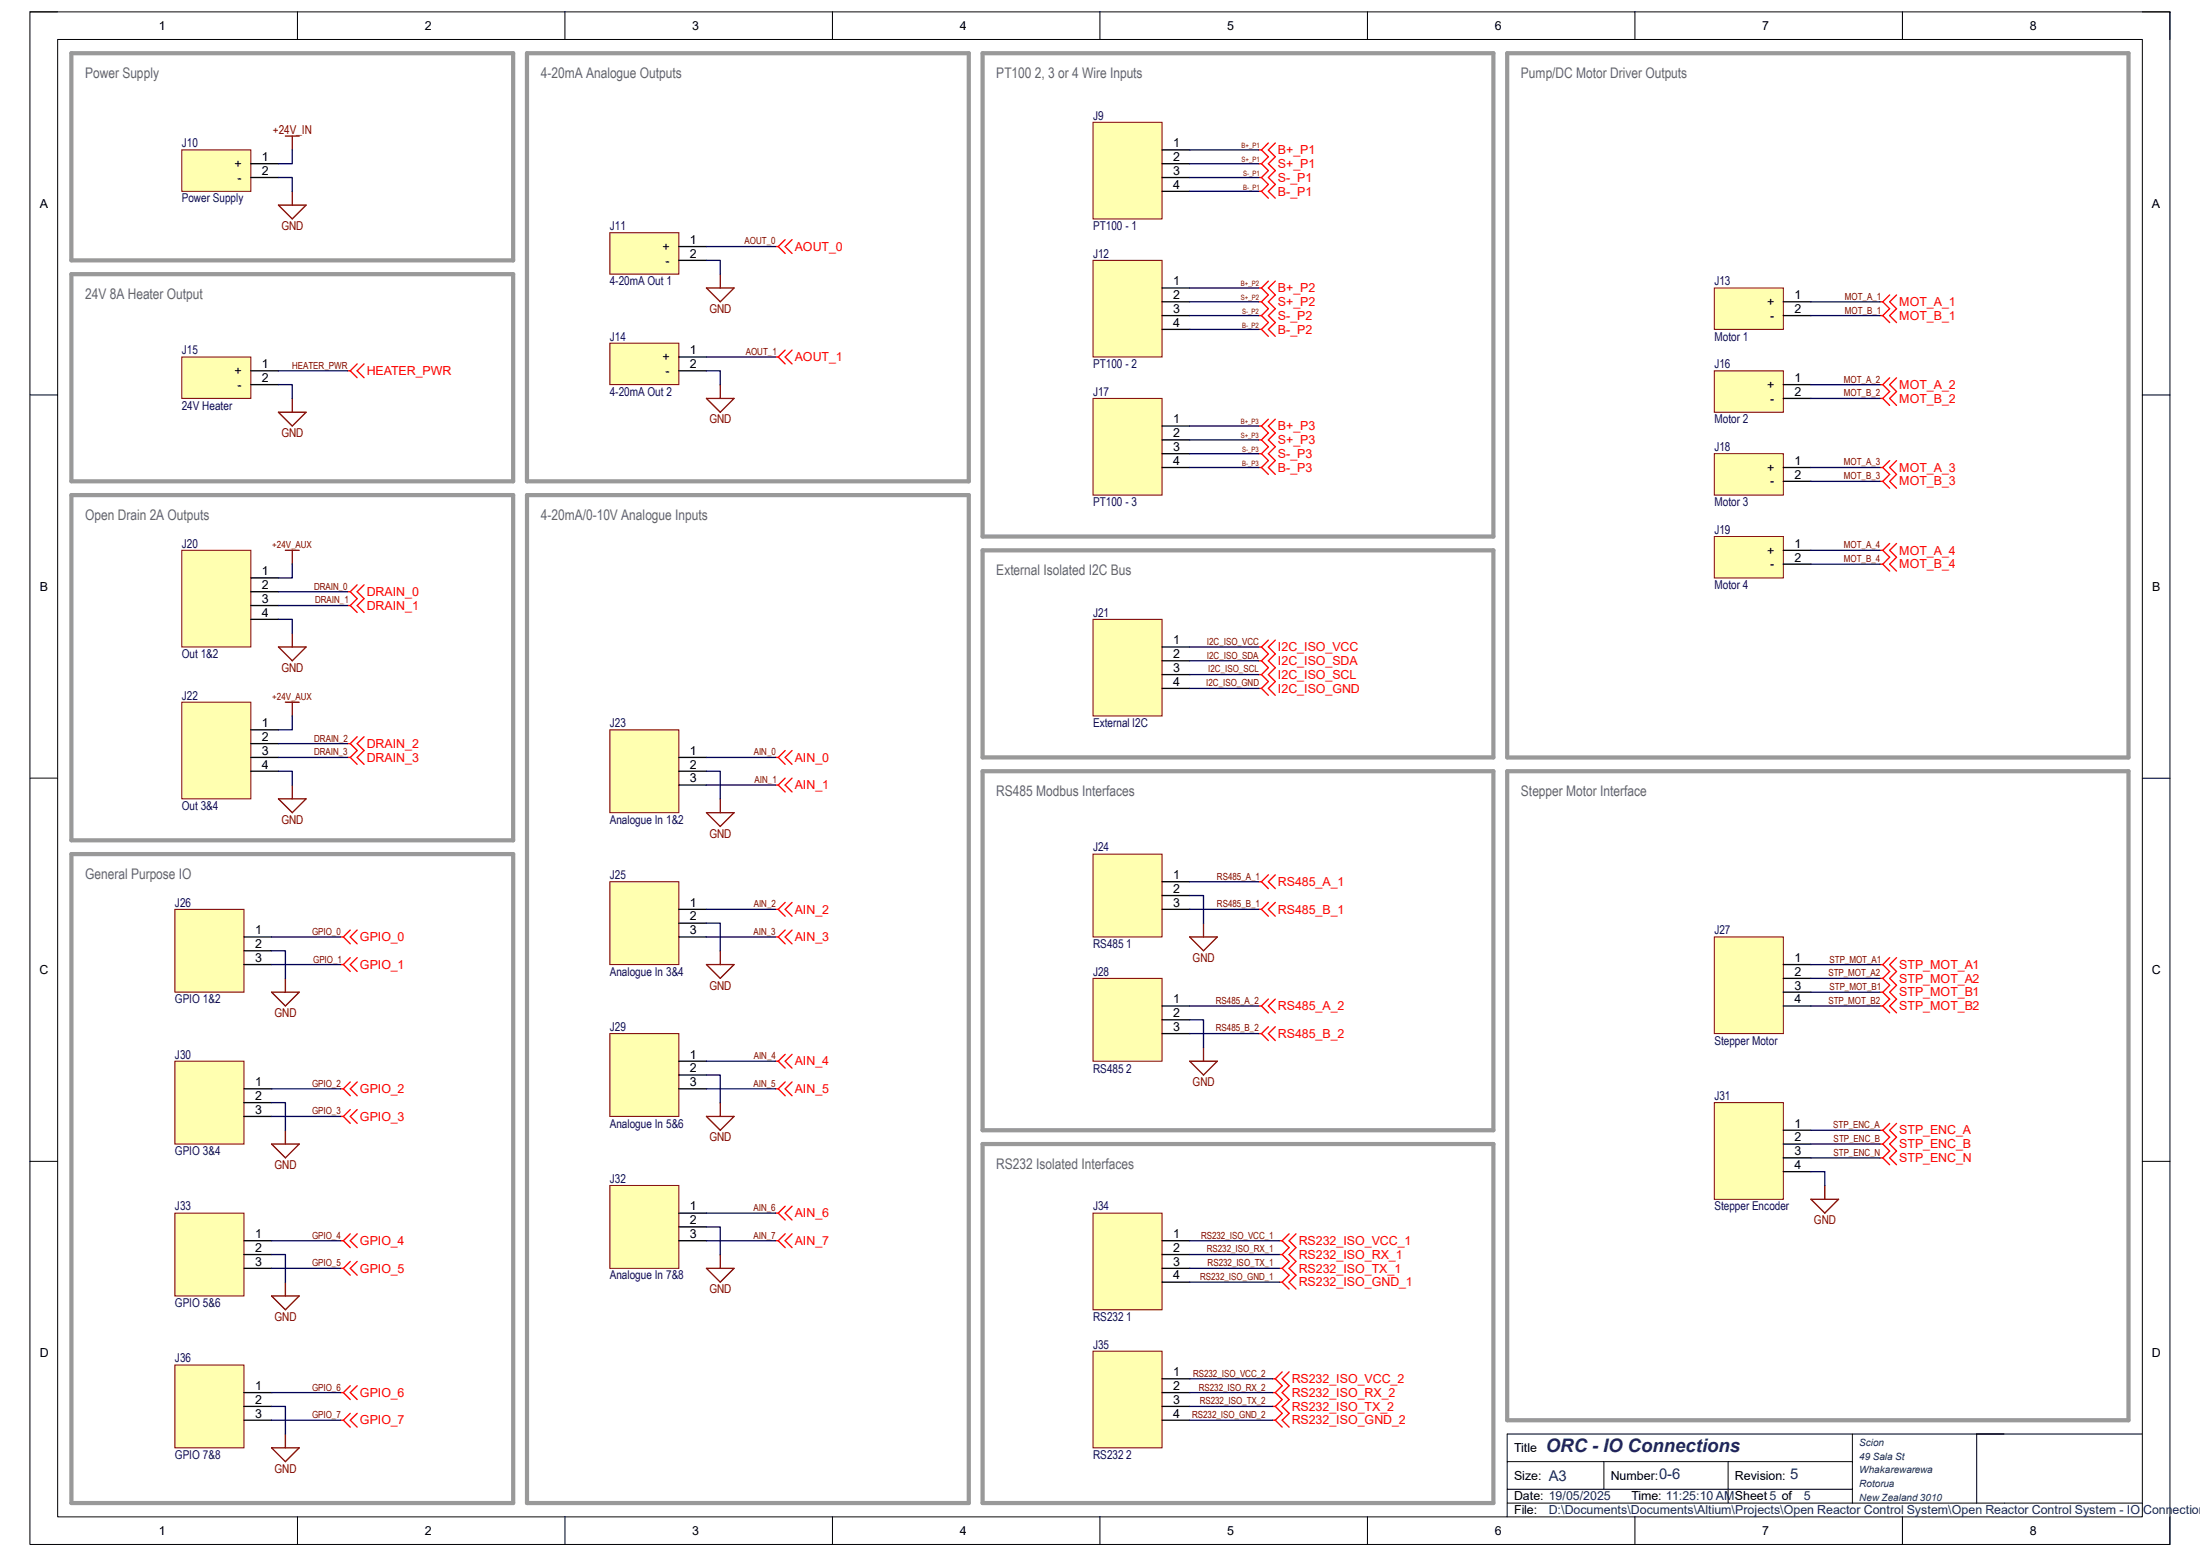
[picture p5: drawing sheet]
<svg xmlns="http://www.w3.org/2000/svg" width="420mm" height="297mm" viewBox="0 0 420 297" stroke-linecap="round" stroke-linejoin="round" font-family="sans-serif">
<path d="M5.7 2.3h408.6v292.5h-408.6z" fill="none" stroke="#000" stroke-width=".19"/>
<path d="M11 7.5h398v282h-398z" fill-rule="evenodd" fill="#fff"/>
<g fill="none" stroke="#000" stroke-width=".19">
<path d="M5.7 2.3h5.3M11 7.5h398v282h-398zM56.8 2.3v5.2M107.8 2.3v5.2M158.9 2.3v5.2M210 2.3v5.2M261 2.3v5.2M312.1 2.3v5.2M363.2 2.3v5.2M409 2.3h5.3v5.2M5.7 75.4h5.3M409 75.4h5.3"/>
<path d="M5.7 148.5h5.3M409 148.5h5.3M5.7 221.7h5.3M409 221.7h5.3M287.7 279h65.9M306.2 279v5.3M329.9 279v7.9M353.6 273.7v13.2M377.4 273.7v13.2M409 273.7h-121.3v15.8M56.8 289.5v5.3M107.9 289.5v5.3"/>
<path d="M158.9 289.5v5.3M210 289.5v5.3M261 289.5v5.3M287.7 286.9h121.3M287.7 284.3h65.9M312.1 289.5v5.3M363.2 289.5v5.3M414.3 289.5v5.3"/>
</g>
<path d="M34.7 28.6h13.2v7.9h-13.2z" fill-rule="evenodd" fill="#ffffb0"/>
<path d="M34.7 28.6h13.2v7.9h-13.2z" fill="none" stroke="#800000" stroke-width=".19"/>
<path d="M47.9 31.2h5.3M47.9 33.9h5.3" fill="none" stroke="#000" stroke-width=".25"/>
<path d="M53.2 39.2h5.2l-2.6 2.6zM54.5 26h2.6M55.8 26v2.6M55.8 36.5v2.7" fill="none" stroke="#800000" stroke-width=".25"/>
<path d="M208.7 118.2h13.1v18.5h-13.1z" fill-rule="evenodd" fill="#ffffb0"/>
<path d="M208.7 118.2h13.1v18.5h-13.1z" fill="none" stroke="#800000" stroke-width=".19"/>
<path d="M221.8 123.5h5.3M221.8 126.1h5.3M221.8 128.8h5.3M221.8 131.4h5.3" fill="none" stroke="#000" stroke-width=".25"/>
<path d="M240.3 123.5h.5M240.3 126.1h.5M240.3 128.8h.5M240.3 131.4h.5M240.8 123.5l1.3 1.3-1.3 1.3M240.8 126.1l1.3 1.4-1.3 1.3M240.8 128.8l1.3 1.3-1.3 1.3M240.8 131.4l1.3 1.3M242.1 122.2l-1.3 1.3M243.5 122.2l-1.4 1.3 1.4 1.3-1.4 1.3 1.4 1.4-1.4 1.3 1.4 1.3-1.4 1.3 1.4 1.3" fill="none" stroke="#f00" stroke-width=".25"/>
<path d="M208.7 23.3h13.1v18.5h-13.1z" fill-rule="evenodd" fill="#ffffb0"/>
<path d="M208.7 23.3h13.1v18.5h-13.1z" fill="none" stroke="#800000" stroke-width=".19"/>
<path d="M221.8 28.6h5.3M221.8 31.3h5.3M221.8 33.9h5.3M221.8 36.5h5.3" fill="none" stroke="#000" stroke-width=".25"/>
<path d="M208.7 49.7h13.1v18.4h-13.1z" fill-rule="evenodd" fill="#ffffb0"/>
<path d="M208.7 49.7h13.1v18.4h-13.1z" fill="none" stroke="#800000" stroke-width=".19"/>
<path d="M221.8 55h5.3M221.8 57.6h5.3M221.8 60.2h5.3M221.8 62.9h5.3" fill="none" stroke="#000" stroke-width=".25"/>
<path d="M208.7 76.1h13.1v18.4h-13.1z" fill-rule="evenodd" fill="#ffffb0"/>
<path d="M208.7 76.1h13.1v18.4h-13.1z" fill="none" stroke="#800000" stroke-width=".19"/>
<path d="M221.8 81.3h5.3M221.8 84h5.3M221.8 86.6h5.3M221.8 89.2h5.3" fill="none" stroke="#000" stroke-width=".25"/>
<path d="M34.7 68.1h13.2v8h-13.2z" fill-rule="evenodd" fill="#ffffb0"/>
<path d="M34.7 68.1h13.2v8h-13.2z" fill="none" stroke="#800000" stroke-width=".19"/>
<path d="M47.9 70.8h5.3M47.9 73.4h5.3" fill="none" stroke="#000" stroke-width=".25"/>
<path d="M116.4 44.4h13.2v7.9h-13.2z" fill-rule="evenodd" fill="#ffffb0"/>
<path d="M116.4 44.4h13.2v7.9h-13.2z" fill="none" stroke="#800000" stroke-width=".19"/>
<path d="M129.6 47.1h5.3M129.6 49.7h5.3" fill="none" stroke="#000" stroke-width=".25"/>
<path d="M116.4 65.5h13.2v7.9h-13.2z" fill-rule="evenodd" fill="#ffffb0"/>
<path d="M116.4 65.5h13.2v7.9h-13.2z" fill="none" stroke="#800000" stroke-width=".19"/>
<path d="M129.6 68.1h5.3M129.6 70.8h5.3" fill="none" stroke="#000" stroke-width=".25"/>
<path d="M148 47.1h.6M148.6 47.1l1.3 1.3M149.9 45.7l-1.3 1.4M151.2 45.7l-1.3 1.4 1.3 1.3M66.3 70.8h.6M66.9 70.8l1.3 1.3M68.2 69.5l-1.3 1.3M69.5 69.5l-1.3 1.3 1.3 1.3M148 68.1h.6M148.6 68.1l1.3 1.4M149.9 66.8l-1.3 1.3M151.2 66.8l-1.3 1.3 1.3 1.4" fill="none" stroke="#f00" stroke-width=".25"/>
<path d="M134.9 55h5.2l-2.6 2.6zM137.5 52.3v2.7M53.2 78.7h5.2l-2.6 2.6zM55.8 76.1v2.6M134.9 76.1h5.2l-2.6 2.6zM137.5 73.4v2.7" fill="none" stroke="#800000" stroke-width=".25"/>
<path d="M34.7 105h13.2v18.5h-13.2z" fill-rule="evenodd" fill="#ffffb0"/>
<path d="M34.7 105h13.2v18.5h-13.2z" fill="none" stroke="#800000" stroke-width=".19"/>
<path d="M47.9 110.3h5.3M47.9 113h5.3M47.9 115.6h5.3M47.9 118.2h5.3" fill="none" stroke="#000" stroke-width=".25"/>
<path d="M34.7 134h13.2v18.5h-13.2z" fill-rule="evenodd" fill="#ffffb0"/>
<path d="M34.7 134h13.2v18.5h-13.2z" fill="none" stroke="#800000" stroke-width=".19"/>
<path d="M47.9 139.3h5.3M47.9 141.9h5.3M47.9 144.6h5.3M47.9 147.2h5.3" fill="none" stroke="#000" stroke-width=".25"/>
<g fill="none" stroke="#f00" stroke-width=".25">
<path d="M240.3 36.5h.5M240.3 33.9h.5M240.3 31.3h.5M240.3 28.6h.5M240.8 36.5l1.3 1.3M240.8 33.9l1.3 1.3-1.3 1.3M240.8 31.3l1.3 1.3-1.3 1.3M240.8 28.6l1.3 1.3-1.3 1.4M242.1 27.3l-1.3 1.3M243.5 27.3l-1.4 1.3 1.4 1.3-1.4 1.4 1.4 1.3-1.4 1.3 1.4 1.3-1.4 1.3 1.4 1.3M240.3 57.6h.5M240.3 55h.5"/>
<path d="M240.8 57.6l1.3 1.3-1.3 1.3M240.8 55l1.3 1.3-1.3 1.3M242.1 53.7l-1.3 1.3M243.5 53.7l-1.4 1.3 1.4 1.3-1.4 1.3 1.4 1.3-1.4 1.3 1.4 1.4-1.4 1.3 1.4 1.3M240.3 62.9h.5M240.3 60.2h.5M240.8 62.9l1.3 1.3M240.8 60.2l1.3 1.4-1.3 1.3M240.3 89.2h.5M240.3 86.6h.5M240.3 84h.5M240.3 81.3h.5"/>
<path d="M240.8 89.2l1.3 1.4M240.8 86.6l1.3 1.3-1.3 1.3M240.8 84l1.3 1.3-1.3 1.3M240.8 81.3l1.3 1.3-1.3 1.4M242.1 80l-1.3 1.3M243.5 80l-1.4 1.3 1.4 1.3-1.4 1.4 1.4 1.3-1.4 1.3 1.4 1.3-1.4 1.3 1.4 1.4M66.3 113h.6M66.3 115.6h.6M66.9 113l1.3 1.3-1.3 1.3M66.9 115.6l1.3 1.3M68.2 111.6l-1.3 1.4M69.5 111.6l-1.3 1.4 1.3 1.3-1.3 1.3 1.3 1.3"/>
<path d="M66.3 141.9h.6M66.3 144.6h.6M66.9 141.9l1.3 1.4-1.3 1.3M66.9 144.6l1.3 1.3M68.2 140.6l-1.3 1.3M69.5 140.6l-1.3 1.3 1.3 1.4-1.3 1.3 1.3 1.3M65 178.8h.6M65.6 178.8l1.3 1.4M66.9 177.5l-1.3 1.3M68.2 177.5l-1.3 1.3 1.3 1.4M65 184.1h.6M65.6 184.1l1.3 1.3"/>
<path d="M66.9 182.8l-1.3 1.3M68.2 182.8l-1.3 1.3 1.3 1.3M65 207.8h.6M65 213.1h.6M65.6 207.8l1.3 1.4M65.6 213.1l1.3 1.3M66.9 206.5l-1.3 1.3M66.9 211.8l-1.3 1.3M68.2 206.5l-1.3 1.3 1.3 1.4M68.2 211.8l-1.3 1.3 1.3 1.3M65 236.8h.6M65.6 236.8l1.3 1.3"/>
<path d="M66.9 235.5l-1.3 1.3M68.2 235.5l-1.3 1.3 1.3 1.3M65 242.1h.6M65.6 242.1l1.3 1.3M66.9 240.8l-1.3 1.3M68.2 240.8l-1.3 1.3 1.3 1.3M65 265.8h.6M65 271.1h.6M65.6 265.8l1.3 1.3M65.6 271.1l1.3 1.3M66.9 264.5l-1.3 1.3M66.9 269.8l-1.3 1.3"/>
<path d="M68.2 264.5l-1.3 1.3 1.3 1.3M68.2 269.8l-1.3 1.3 1.3 1.3"/>
</g>
<path d="M54.5 105h2.6M55.8 105v2.7M53.2 123.5h5.2l-2.6 2.6zM54.5 134h2.6M55.8 120.9v2.6M55.8 134v2.7M53.2 152.5h5.2l-2.6 2.6zM55.8 149.8v2.7" fill="none" stroke="#800000" stroke-width=".25"/>
<path d="M33.4 173.6h13.2v15.8h-13.2z" fill-rule="evenodd" fill="#ffffb0"/>
<path d="M33.4 173.6h13.2v15.8h-13.2z" fill="none" stroke="#800000" stroke-width=".19"/>
<path d="M46.6 178.8h5.2M46.6 181.5h5.2M46.6 184.1h5.2" fill="none" stroke="#000" stroke-width=".25"/>
<path d="M33.4 202.6h13.2v15.8h-13.2z" fill-rule="evenodd" fill="#ffffb0"/>
<path d="M33.4 202.6h13.2v15.8h-13.2z" fill="none" stroke="#800000" stroke-width=".19"/>
<path d="M46.6 207.8h5.2M46.6 210.5h5.2M46.6 213.1h5.2" fill="none" stroke="#000" stroke-width=".25"/>
<path d="M33.4 231.6h13.2v15.8h-13.2z" fill-rule="evenodd" fill="#ffffb0"/>
<path d="M33.4 231.6h13.2v15.8h-13.2z" fill="none" stroke="#800000" stroke-width=".19"/>
<path d="M46.6 236.8h5.2M46.6 239.5h5.2M46.6 242.1h5.2" fill="none" stroke="#000" stroke-width=".25"/>
<path d="M33.4 260.6h13.2v15.8h-13.2z" fill-rule="evenodd" fill="#ffffb0"/>
<path d="M33.4 260.6h13.2v15.8h-13.2z" fill="none" stroke="#800000" stroke-width=".19"/>
<path d="M46.6 265.8h5.2M46.6 268.5h5.2M46.6 271.1h5.2" fill="none" stroke="#000" stroke-width=".25"/>
<path d="M51.8 189.4h5.3l-2.6 2.6zM54.5 186.8v2.6M51.8 218.4h5.3l-2.6 2.6zM54.5 215.7v2.7M51.8 247.4h5.3l-2.6 2.6zM54.5 244.7v2.7M51.8 276.4h5.3l-2.6 2.6zM54.5 273.7v2.7" fill="none" stroke="#800000" stroke-width=".25"/>
<path d="M116.4 139.3h13.2v15.8h-13.2z" fill-rule="evenodd" fill="#ffffb0"/>
<path d="M116.4 139.3h13.2v15.8h-13.2z" fill="none" stroke="#800000" stroke-width=".19"/>
<path d="M129.6 144.6h5.3M129.6 147.2h5.3M129.6 149.8h5.3" fill="none" stroke="#000" stroke-width=".25"/>
<path d="M116.4 168.3h13.2v15.8h-13.2z" fill-rule="evenodd" fill="#ffffb0"/>
<path d="M116.4 168.3h13.2v15.8h-13.2z" fill="none" stroke="#800000" stroke-width=".19"/>
<path d="M129.6 173.6h5.3M129.6 176.2h5.3M129.6 178.8h5.3" fill="none" stroke="#000" stroke-width=".25"/>
<path d="M116.4 197.3h13.2v15.8h-13.2z" fill-rule="evenodd" fill="#ffffb0"/>
<path d="M116.4 197.3h13.2v15.8h-13.2z" fill="none" stroke="#800000" stroke-width=".19"/>
<path d="M129.6 202.6h5.3M129.6 205.2h5.3M129.6 207.8h5.3" fill="none" stroke="#000" stroke-width=".25"/>
<path d="M116.4 226.3h13.2v15.8h-13.2z" fill-rule="evenodd" fill="#ffffb0"/>
<path d="M116.4 226.3h13.2v15.8h-13.2z" fill="none" stroke="#800000" stroke-width=".19"/>
<path d="M129.6 231.6h5.3M129.6 234.2h5.3M129.6 236.8h5.3" fill="none" stroke="#000" stroke-width=".25"/>
<path d="M134.9 155.1h5.2l-2.6 2.7zM137.5 152.5v2.6M134.9 184.1h5.2l-2.6 2.7zM137.5 181.5v2.6M134.9 213.1h5.2l-2.6 2.6zM137.5 210.5v2.6M137.5 239.5v2.6M134.9 242.1h5.2l-2.6 2.6z" fill="none" stroke="#800000" stroke-width=".25"/>
<g fill="none" stroke="#f00" stroke-width=".25">
<path d="M148 144.6h.6M148 149.8h.6M148.6 144.6l1.3 1.3M148.6 149.8l1.3 1.4M149.9 143.3l-1.3 1.3M149.9 148.5l-1.3 1.3M151.2 143.3l-1.3 1.3 1.3 1.3M151.2 148.5l-1.3 1.3 1.3 1.4M148 173.6h.6M148 178.8h.6M148.6 173.6l1.3 1.3M148.6 178.8l1.3 1.4"/>
<path d="M149.9 172.3l-1.3 1.3M149.9 177.5l-1.3 1.3M151.2 172.3l-1.3 1.3 1.3 1.3M151.2 177.5l-1.3 1.3 1.3 1.4M358.9 189.4h.5M358.9 192h.5M358.9 184.1h.5M358.9 186.8h.5M359.4 189.4l1.3 1.3-1.3 1.3M359.4 186.8l1.3 1.3-1.3 1.3M359.4 192l1.3 1.3M359.4 184.1l1.3 1.3-1.3 1.4"/>
<path d="M360.7 182.8l-1.3 1.3M362.1 182.8l-1.4 1.3 1.4 1.3-1.4 1.4 1.4 1.3-1.4 1.3 1.4 1.3-1.4 1.3 1.4 1.3M148 202.6h.6M148 207.8h.6M148.6 202.6l1.3 1.3M148.6 207.8l1.3 1.4M149.9 201.3l-1.3 1.3M149.9 206.5l-1.3 1.3M151.2 201.3l-1.3 1.3 1.3 1.3M151.2 206.5l-1.3 1.3 1.3 1.4M358.9 218.4h.5M358.9 215.8h.5"/>
<path d="M359.4 218.4l1.3 1.3-1.3 1.3M359.4 215.8l1.3 1.3-1.3 1.3M360.7 214.4l-1.3 1.4M362.1 214.4l-1.4 1.4 1.4 1.3-1.4 1.3 1.4 1.3-1.4 1.3 1.4 1.3M148 231.6h.6M148 236.8h.6M148.6 231.6l1.3 1.3M148.6 236.8l1.3 1.3M149.9 230.2l-1.3 1.4M149.9 235.5l-1.3 1.3M151.2 230.2l-1.3 1.4 1.3 1.3M151.2 235.5l-1.3 1.3 1.3 1.3"/>
<path d="M358.9 221h.5M359.4 221l1.3 1.3"/>
</g>
<path d="M327.3 178.8h13.1v18.5h-13.1z" fill-rule="evenodd" fill="#ffffb0"/>
<path d="M327.3 178.8h13.1v18.5h-13.1z" fill="none" stroke="#800000" stroke-width=".19"/>
<path d="M340.4 184.1h5.3M340.4 186.8h5.3M340.4 189.4h5.3M340.4 192h5.3" fill="none" stroke="#000" stroke-width=".25"/>
<path d="M327.3 210.5h13.1v18.4h-13.1z" fill-rule="evenodd" fill="#ffffb0"/>
<path d="M327.3 210.5h13.1v18.4h-13.1z" fill="none" stroke="#800000" stroke-width=".19"/>
<path d="M340.4 215.7h5.3M340.4 218.4h5.3M340.4 221h5.3M340.4 223.6h5.3" fill="none" stroke="#000" stroke-width=".25"/>
<path d="M345.7 228.9h5.3l-2.6 2.7zM348.4 226.3v2.6" fill="none" stroke="#800000" stroke-width=".25"/>
<path d="M327.3 55h13.1v7.9h-13.1z" fill-rule="evenodd" fill="#ffffb0"/>
<path d="M327.3 55h13.1v7.9h-13.1z" fill="none" stroke="#800000" stroke-width=".19"/>
<path d="M340.4 57.6h5.3M340.4 60.2h5.3" fill="none" stroke="#000" stroke-width=".25"/>
<path d="M327.3 70.8h13.1v7.9h-13.1z" fill-rule="evenodd" fill="#ffffb0"/>
<path d="M327.3 70.8h13.1v7.9h-13.1z" fill="none" stroke="#800000" stroke-width=".19"/>
<path d="M340.4 73.4h5.3M340.4 76.1h5.3" fill="none" stroke="#000" stroke-width=".25"/>
<path d="M327.3 86.6h13.1v7.9h-13.1z" fill-rule="evenodd" fill="#ffffb0"/>
<path d="M327.3 86.6h13.1v7.9h-13.1z" fill="none" stroke="#800000" stroke-width=".19"/>
<path d="M340.4 89.2h5.3M340.4 91.9h5.3" fill="none" stroke="#000" stroke-width=".25"/>
<path d="M327.3 102.4h13.1v7.9h-13.1z" fill-rule="evenodd" fill="#ffffb0"/>
<path d="M327.3 102.4h13.1v7.9h-13.1z" fill="none" stroke="#800000" stroke-width=".19"/>
<path d="M340.4 105.1h5.3M340.4 107.7h5.3" fill="none" stroke="#000" stroke-width=".25"/>
<g fill="none" stroke="#f00" stroke-width=".25">
<path d="M358.9 57.6h.5M359.4 57.6l1.3 1.3-1.3 1.3M360.7 56.3l-1.3 1.3M362.1 56.3l-1.4 1.3 1.4 1.3-1.4 1.3 1.4 1.4M358.9 73.4h.5M358.9 60.2h.5M358.9 76.1h.5M359.4 73.4l1.3 1.3-1.3 1.4M359.4 60.2l1.3 1.4M359.4 76.1l1.3 1.3M360.7 72.1l-1.3 1.3M362.1 72.1l-1.4 1.3 1.4 1.3-1.4 1.4 1.4 1.3"/>
<path d="M358.9 89.2h.5M358.9 91.9h.5M359.4 89.2l1.3 1.4-1.3 1.3M359.4 91.9l1.3 1.3M360.7 87.9l-1.3 1.3M362.1 87.9l-1.4 1.3 1.4 1.4-1.4 1.3 1.4 1.3M358.9 105.1h.5M358.9 107.7h.5M359.4 105.1l1.3 1.3-1.3 1.3M359.4 107.7l1.3 1.3M360.7 103.7l-1.3 1.4M362.1 103.7l-1.4 1.4 1.4 1.3-1.4 1.3 1.4 1.3"/>
</g>
<path d="M208.7 163h13.1v15.8h-13.1z" fill-rule="evenodd" fill="#ffffb0"/>
<path d="M208.7 163h13.1v15.8h-13.1z" fill="none" stroke="#800000" stroke-width=".19"/>
<path d="M221.8 168.3h5.3M221.8 170.9h5.3M221.8 173.6h5.3" fill="none" stroke="#000" stroke-width=".25"/>
<path d="M227.1 178.8h5.3l-2.6 2.7zM229.8 176.2v2.6" fill="none" stroke="#800000" stroke-width=".25"/>
<path d="M208.7 186.8h13.1v15.8h-13.1z" fill-rule="evenodd" fill="#ffffb0"/>
<path d="M208.7 186.8h13.1v15.8h-13.1z" fill="none" stroke="#800000" stroke-width=".19"/>
<path d="M221.8 192h5.3M221.8 194.7h5.3M221.8 197.3h5.3" fill="none" stroke="#000" stroke-width=".25"/>
<path d="M229.8 199.9v2.7M227.1 202.6h5.3l-2.6 2.6z" fill="none" stroke="#800000" stroke-width=".25"/>
<path d="M208.7 231.6h13.1v18.4h-13.1z" fill-rule="evenodd" fill="#ffffb0"/>
<path d="M208.7 231.6h13.1v18.4h-13.1z" fill="none" stroke="#800000" stroke-width=".19"/>
<path d="M221.8 236.8h5.3M221.8 239.5h5.3M221.8 242.1h5.3M221.8 244.7h5.3" fill="none" stroke="#000" stroke-width=".25"/>
<path d="M208.7 257.9h13.1v18.5h-13.1z" fill-rule="evenodd" fill="#ffffb0"/>
<path d="M208.7 257.9h13.1v18.5h-13.1z" fill="none" stroke="#800000" stroke-width=".19"/>
<path d="M221.8 263.2h5.3M221.8 265.8h5.3M221.8 268.5h5.3M221.8 271.1h5.3" fill="none" stroke="#000" stroke-width=".25"/>
<g fill="none" stroke="#f00" stroke-width=".25">
<path d="M240.3 168.3h.5M240.3 173.6h.5M240.8 168.3l1.3 1.3M240.8 173.6l1.3 1.3M242.1 167l-1.3 1.3M242.1 172.3l-1.3 1.3M243.5 167l-1.4 1.3 1.4 1.3M243.5 172.3l-1.4 1.3 1.4 1.3M240.3 192h.5M240.3 197.3h.5M240.8 192l1.3 1.3M240.8 197.3l1.3 1.3"/>
<path d="M242.1 190.7l-1.3 1.3M242.1 196l-1.3 1.3M243.5 190.7l-1.4 1.3 1.4 1.3M243.5 196l-1.4 1.3 1.4 1.3M244.2 236.8h.6M244.2 239.5h.6M244.8 236.8l1.3 1.3-1.3 1.4M244.8 239.5l1.3 1.3-1.3 1.3M246.1 235.5l-1.3 1.3M247.4 235.5l-1.3 1.3 1.3 1.3-1.3 1.4 1.3 1.3-1.3 1.3 1.3 1.3-1.3 1.3 1.3 1.4M244.2 242.1h.6M244.2 244.7h.6"/>
<path d="M244.8 242.1l1.3 1.3-1.3 1.3M244.8 244.7l1.3 1.4M242.9 263.2h.6M242.9 265.8h.6M242.9 268.5h.6M242.9 271.1h.6M243.5 263.2l1.3 1.3-1.3 1.3M243.5 265.8l1.3 1.3-1.3 1.4M243.5 268.5l1.3 1.3-1.3 1.3M243.5 271.1l1.3 1.3M244.8 261.9l-1.3 1.3M246.1 261.9l-1.3 1.3 1.3 1.3-1.3 1.3 1.3 1.3-1.3 1.4 1.3 1.3-1.3 1.3 1.3 1.3"/>
</g>
<g fill="none" stroke="#999" stroke-width=".8">
<path d="M13.6 10.2v39.5M13.6 10.2h84.4v39.5h-84.4M100.6 10.2h84.3v81.7h-84.3zM187.6 10.2h97.5v92.2h-97.5zM13.6 52.3h84.4v39.6h-84.4zM13.6 94.5h84.4v65.9h-84.4zM100.6 94.5h84.3v192.4h-84.3zM187.6 105.1h97.5v39.5h-97.5zM187.6 147.2h97.5v68.5h-97.5zM287.7 144.6v-134.4h118.6v134.4h-118.6M287.7 147.2h118.6v123.9h-118.6zM13.6 163h84.4v123.9h-84.4z"/>
<path d="M187.6 218.4h97.5v68.5h-97.5z"/>
</g>
<g fill="none" stroke="#000080" stroke-width=".25">
<path d="M53.2 33.9h2.6v2.6M55.8 28.6v2.6h-2.6M227.1 28.6h13.2M227.1 31.3h13.2M227.1 33.9h13.2M227.1 36.5h13.2M134.9 49.7h2.6v2.6M134.9 47.1h13.1M227.1 55h13.2M227.1 57.6h13.2M345.7 57.6h13.2M53.2 73.4h2.6v2.7"/>
<path d="M53.2 70.8h13.1M134.9 70.8h2.6v2.6M134.9 68.1h13.1M227.1 60.2h13.2M227.1 62.9h13.2M345.7 60.2h13.2M345.7 73.4h13.2M345.7 76.1h13.2M227.1 81.3h13.2M227.1 84h13.2M227.1 86.6h13.2M227.1 89.2h13.2"/>
<path d="M345.7 89.2h13.2M345.7 91.9h13.2M53.2 118.2h2.6v2.7M53.2 113h13.1M53.2 115.6h13.1M55.8 107.7v2.6h-2.6M345.7 105.1h13.2M345.7 107.7h13.2M55.8 136.7v2.6h-2.6M227.1 123.5h13.2M227.1 126.1h13.2M227.1 128.8h13.2"/>
<path d="M227.1 131.4h13.2M53.2 147.2h2.6v2.6M53.2 141.9h13.1M53.2 144.6h13.1M134.9 147.2h2.6v5.3M134.9 144.6h13.1M134.9 149.8h13.1M51.8 178.8h13.2M134.9 176.2h2.6v5.3M134.9 178.8h13.1M134.9 173.6h13.1M227.1 170.9h2.7v5.3"/>
<path d="M227.1 173.6h13.2M227.1 168.3h13.2M51.8 181.5h2.7v5.3M51.8 184.1h13.2M227.1 194.7h2.7v5.2M227.1 192h13.2M227.1 197.3h13.2M345.7 184.1h13.2M345.7 186.8h13.2M345.7 189.4h13.2M345.7 192h13.2M51.8 210.5h2.7v5.2"/>
<path d="M51.8 207.8h13.2M51.8 213.1h13.2M134.9 205.2h2.6v5.3M134.9 207.8h13.1M134.9 202.6h13.1M345.7 215.8h13.2M345.7 218.4h13.2M51.8 239.5h2.7v5.2M51.8 236.8h13.2M134.9 234.2h2.6v5.3M134.9 236.8h13.1M134.9 231.6h13.1"/>
<path d="M227.1 236.8h17.1M227.1 239.5h17.1M345.7 223.6h2.7v2.7M345.7 221h13.2M51.8 242.1h13.2M227.1 242.1h17.1M227.1 244.7h17.1M51.8 268.5h2.7v5.2M51.8 265.8h13.2M51.8 271.1h13.2M227.1 265.8h15.8M227.1 271.1h15.8"/>
<path d="M227.1 263.2h15.8M227.1 268.5h15.8"/>
</g>
<text font-size="3.6" fill="#073763" x="295.1" y="277.2">ORC - IO Connections</text>
<g font-size="2.8" fill="#666">
<text x="16.3" y="14.9">Power Supply</text>
<text x="103.3" y="14.9">4-20mA Analogue Outputs</text>
<text x="190.2" y="14.9">PT100 2, 3 or 4 Wire Inputs</text>
<text x="290.4" y="14.9">Pump/DC Motor Driver Outputs</text>
<text x="16.3" y="57">24V 8A Heater Output</text>
<text x="16.3" y="99.2">Open Drain 2A Outputs</text>
<text x="103.3" y="99.2">4-20mA/0-10V Analogue Inputs</text>
<text x="190.2" y="109.7">External Isolated I2C Bus</text>
<text x="190.2" y="151.9">RS485 Modbus Interfaces</text>
<text x="290.4" y="151.9">Stepper Motor Interface</text>
<text x="16.3" y="167.7">General Purpose IO</text>
<text x="190.2" y="223.1">RS232 Isolated Interfaces</text>
</g>
<g font-size="2.8" fill="#073763">
<text x="295.7" y="282.6">A3</text>
<text x="316.7" y="282.4">0-6</text>
<text x="341.8" y="282.4">5</text>
</g>
<g font-size="2.4">
<text x="30.4" y="5.7">1</text>
<text x="81.1" y="5.7">2</text>
<text x="132.2" y="5.7">3</text>
<text x="183.3" y="5.7">4</text>
<text x="234.3" y="5.7">5</text>
<text x="285.4" y="5.7">6</text>
<text x="336.4" y="5.7">7</text>
<text x="387.5" y="5.7">8</text>
<text x="223.9" y="28.1">1</text>
<text x="44.8" y="32">+</text>
<text x="45.3" y="34.7">-</text>
<text x="50" y="30.7">1</text>
<text x="50" y="33.4">2</text>
<text x="223.9" y="30.7">2</text>
<text x="223.9" y="33.4">3</text>
<text x="7.6" y="39.6">A</text>
<text x="223.9" y="36">4</text>
<text x="410.8" y="39.6">A</text>
<text x="126.5" y="47.9">+</text>
<text x="131.7" y="46.6">1</text>
<text x="127" y="50.5">-</text>
<text x="131.7" y="49.2">2</text>
<text x="223.9" y="54.5">1</text>
<text x="223.9" y="57.1">2</text>
<text x="223.9" y="59.7">3</text>
<text x="337.4" y="58.4">+</text>
<text x="342.6" y="57.1">1</text>
<text x="342.6" y="59.7">2</text>
<text x="223.9" y="62.4">4</text>
<text x="337.9" y="61">-</text>
<text x="44.8" y="71.6">+</text>
<text x="50" y="70.3">1</text>
<text x="126.5" y="69">+</text>
<text x="127" y="71.6">-</text>
<text x="131.7" y="67.6">1</text>
<text x="131.7" y="70.3">2</text>
<text x="45.3" y="74.2">-</text>
<text x="50" y="72.9">2</text>
<text x="337.4" y="74.2">+</text>
<text x="337.9" y="76.9">-</text>
<text x="342.6" y="72.9">1</text>
<text x="342.6" y="75.6">2</text>
<text x="223.9" y="80.8">1</text>
<text x="223.9" y="83.4">2</text>
<text x="223.9" y="86.1">3</text>
<text x="223.9" y="88.7">4</text>
<text x="342.6" y="88.7">1</text>
<text x="337.4" y="90">+</text>
<text x="337.9" y="92.7">-</text>
<text x="342.6" y="91.4">2</text>
<text x="337.4" y="105.9">+</text>
<text x="342.6" y="104.5">1</text>
<text x="342.6" y="107.2">2</text>
<text x="7.6" y="112.8">B</text>
<text x="50" y="109.8">1</text>
<text x="50" y="112.4">2</text>
<text x="337.9" y="108.5">-</text>
<text x="410.9" y="112.8">B</text>
<text x="50" y="115.1">3</text>
<text x="50" y="117.7">4</text>
<text x="223.9" y="123">1</text>
<text x="223.9" y="125.6">2</text>
<text x="223.9" y="128.3">3</text>
<text x="223.9" y="130.9">4</text>
<text x="50" y="138.8">1</text>
<text x="50" y="141.4">2</text>
<text x="50" y="144.1">3</text>
<text x="50" y="146.7">4</text>
<text x="131.7" y="144.1">1</text>
<text x="131.7" y="146.7">2</text>
<text x="131.7" y="149.4">3</text>
<text x="223.9" y="167.8">1</text>
<text x="131.7" y="173.1">1</text>
<text x="223.9" y="170.4">2</text>
<text x="223.9" y="173.1">3</text>
<text x="48.7" y="178.4">1</text>
<text x="131.7" y="175.7">2</text>
<text x="131.7" y="178.4">3</text>
<text x="7.5" y="185.9">C</text>
<text x="48.7" y="181">2</text>
<text x="48.7" y="183.6">3</text>
<text x="342.6" y="183.6">1</text>
<text x="410.8" y="185.9">C</text>
<text x="223.9" y="191.5">1</text>
<text x="342.6" y="186.2">2</text>
<text x="342.6" y="188.9">3</text>
<text x="342.6" y="191.5">4</text>
<text x="223.9" y="194.1">2</text>
<text x="223.9" y="196.8">3</text>
<text x="131.7" y="202.1">1</text>
<text x="48.7" y="207.3">1</text>
<text x="48.7" y="210">2</text>
<text x="131.7" y="204.7">2</text>
<text x="131.7" y="207.3">3</text>
<text x="48.7" y="212.6">3</text>
<text x="342.6" y="215.2">1</text>
<text x="342.6" y="217.9">2</text>
<text x="342.6" y="220.5">3</text>
<text x="342.6" y="223.1">4</text>
<text x="131.7" y="231.1">1</text>
<text x="131.7" y="233.7">2</text>
<text x="48.7" y="236.3">1</text>
<text x="48.7" y="239">2</text>
<text x="131.7" y="236.3">3</text>
<text x="223.9" y="236.3">1</text>
<text x="223.9" y="239">2</text>
<text x="48.7" y="241.6">3</text>
<text x="223.9" y="241.6">3</text>
<text x="223.9" y="244.2">4</text>
<text x="7.6" y="259">D</text>
<text x="223.9" y="262.7">1</text>
<text x="410.8" y="259">D</text>
<text x="48.7" y="265.3">1</text>
<text x="48.7" y="268">2</text>
<text x="223.9" y="265.3">2</text>
<text x="223.9" y="268">3</text>
<text x="48.7" y="270.6">3</text>
<text x="223.9" y="270.6">4</text>
<text x="289.1" y="277.2">Title</text>
<text x="289.1" y="282.4">Size:</text>
<text x="289.1" y="286.4">Date: 19/05/2025</text>
<text x="307.5" y="282.4">Number:</text>
<text x="311.4" y="286.4">Time: 11:25:10 AMSheet 5 of</text>
<text x="331.2" y="282.4">Revision:</text>
<text x="30.4" y="293">1</text>
<text x="81.1" y="293">2</text>
<text x="132.2" y="293">3</text>
<text x="183.3" y="293">4</text>
<text x="234.3" y="293">5</text>
<text x="285.4" y="293">6</text>
<text x="289.1" y="289.1">File:</text>
<text x="336.4" y="293">7</text>
<text x="387.5" y="293">8</text>
</g>
<g font-size="2.4" fill="#f00">
<text x="244" y="29.4">B+_P1</text>
<text x="244" y="34.7">S-_P1</text>
<text x="244" y="32">S+_P1</text>
<text x="244" y="37.3">B-_P1</text>
<text x="151.7" y="47.9">AOUT_0</text>
<text x="244" y="58.4">S+_P2</text>
<text x="244" y="55.8">B+_P2</text>
<text x="362.6" y="58.4">MOT_A_1</text>
<text x="244" y="63.7">B-_P2</text>
<text x="244" y="61">S-_P2</text>
<text x="362.6" y="61">MOT_B_1</text>
<text x="70" y="71.6">HEATER_PWR</text>
<text x="151.7" y="69">AOUT_1</text>
<text x="362.6" y="74.2">MOT_A_2</text>
<text x="362.6" y="76.9">MOT_B_2</text>
<text x="244" y="82.1">B+_P3</text>
<text x="244" y="87.4">S-_P3</text>
<text x="244" y="84.8">S+_P3</text>
<text x="244" y="90">B-_P3</text>
<text x="362.6" y="90">MOT_A_3</text>
<text x="362.6" y="92.7">MOT_B_3</text>
<text x="362.6" y="105.9">MOT_A_4</text>
<text x="70" y="113.7">DRAIN_0</text>
<text x="362.6" y="108.5">MOT_B_4</text>
<text x="70" y="116.4">DRAIN_1</text>
<text x="244" y="124.3">I2C_ISO_VCC</text>
<text x="244" y="127">I2C_ISO_SDA</text>
<text x="244" y="129.6">I2C_ISO_SCL</text>
<text x="244" y="132.2">I2C_ISO_GND</text>
<text x="70" y="142.7">DRAIN_2</text>
<text x="70" y="145.4">DRAIN_3</text>
<text x="151.7" y="145.4">AIN_0</text>
<text x="151.7" y="150.7">AIN_1</text>
<text x="244" y="169.1">RS485_A_1</text>
<text x="68.7" y="179.7">GPIO_0</text>
<text x="151.7" y="174.4">AIN_2</text>
<text x="151.7" y="179.7">AIN_3</text>
<text x="244" y="174.4">RS485_B_1</text>
<text x="68.7" y="184.9">GPIO_1</text>
<text x="362.6" y="184.9">STP_MOT_A1</text>
<text x="362.6" y="190.2">STP_MOT_B1</text>
<text x="362.6" y="187.6">STP_MOT_A2</text>
<text x="244" y="192.8">RS485_A_2</text>
<text x="362.6" y="192.8">STP_MOT_B2</text>
<text x="151.7" y="203.4">AIN_4</text>
<text x="244" y="198.1">RS485_B_2</text>
<text x="68.7" y="208.7">GPIO_2</text>
<text x="151.7" y="208.7">AIN_5</text>
<text x="68.7" y="213.9">GPIO_3</text>
<text x="362.6" y="221.8">STP_ENC_N</text>
<text x="362.6" y="219.2">STP_ENC_B</text>
<text x="362.6" y="216.5">STP_ENC_A</text>
<text x="151.7" y="232.4">AIN_6</text>
<text x="68.7" y="237.7">GPIO_4</text>
<text x="151.7" y="237.7">AIN_7</text>
<text x="247.9" y="237.7">RS232_ISO_VCC_1</text>
<text x="68.7" y="242.9">GPIO_5</text>
<text x="247.9" y="240.3">RS232_ISO_RX_1</text>
<text x="247.9" y="242.9">RS232_ISO_TX_1</text>
<text x="247.9" y="245.5">RS232_ISO_GND_1</text>
<text x="246.6" y="264">RS232_ISO_VCC_2</text>
<text x="68.7" y="266.6">GPIO_6</text>
<text x="246.6" y="266.6">RS232_ISO_RX_2</text>
<text x="246.6" y="269.3">RS232_ISO_TX_2</text>
<text x="68.7" y="271.9">GPIO_7</text>
<text x="246.6" y="271.9">RS232_ISO_GND_2</text>
</g>
<g font-size="2.4" fill="#073763">
<text x="344.4" y="286.4">5</text>
<text x="295.7" y="289.1">D:\Documents\Documents\Altium\Projects\Open Reactor Control System\Open Reactor Control System - IO Connection</text>
</g>
<g font-size="2.3" fill="#000080">
<text x="208.7" y="22.9">J9</text>
<text x="34.7" y="28.1">J10</text>
<text x="34.7" y="38.7">Power Supply</text>
<text x="116.4" y="43.9">J11</text>
<text x="208.7" y="43.9">PT100 - 1</text>
<text x="208.7" y="49.2">J12</text>
<text x="116.4" y="54.5">4-20mA Out 1</text>
<text x="327.3" y="54.5">J13</text>
<text x="116.4" y="65">J14</text>
<text x="327.3" y="65">Motor 1</text>
<text x="34.7" y="67.6">J15</text>
<text x="208.7" y="70.3">PT100 - 2</text>
<text x="327.3" y="70.3">J16</text>
<text x="116.4" y="75.6">4-20mA Out 2</text>
<text x="208.7" y="75.6">J17</text>
<text x="34.7" y="78.2">24V Heater</text>
<text x="327.3" y="80.8">Motor 2</text>
<text x="327.3" y="86.1">J18</text>
<text x="208.7" y="96.6">PT100 - 3</text>
<text x="327.3" y="96.6">Motor 3</text>
<text x="327.3" y="101.9">J19</text>
<text x="34.7" y="104.6">J20</text>
<text x="327.3" y="112.4">Motor 4</text>
<text x="208.7" y="117.7">J21</text>
<text x="34.7" y="125.6">Out 1&amp;2</text>
<text x="34.7" y="133.6">J22</text>
<text x="116.4" y="138.8">J23</text>
<text x="208.7" y="138.8">External I2C</text>
<text x="34.7" y="154.6">Out 3&amp;4</text>
<text x="116.4" y="157.3">Analogue In 1&amp;2</text>
<text x="116.4" y="167.8">J25</text>
<text x="208.7" y="162.5">J24</text>
<text x="33.4" y="173.1">J26</text>
<text x="327.3" y="178.4">J27</text>
<text x="208.7" y="181">RS485 1</text>
<text x="33.4" y="191.5">GPIO 1&amp;2</text>
<text x="116.4" y="186.3">Analogue In 3&amp;4</text>
<text x="208.7" y="186.3">J28</text>
<text x="116.4" y="196.8">J29</text>
<text x="33.4" y="202.1">J30</text>
<text x="327.3" y="199.4">Stepper Motor</text>
<text x="208.7" y="204.7">RS485 2</text>
<text x="327.3" y="210">J31</text>
<text x="116.4" y="215.3">Analogue In 5&amp;6</text>
<text x="33.4" y="220.5">GPIO 3&amp;4</text>
<text x="116.4" y="225.8">J32</text>
<text x="33.4" y="231.1">J33</text>
<text x="208.7" y="231.1">J34</text>
<text x="327.3" y="231.1">Stepper Encoder</text>
<text x="116.4" y="244.2">Analogue In 7&amp;8</text>
<text x="33.4" y="249.5">GPIO 5&amp;6</text>
<text x="208.7" y="252.1">RS232 1</text>
<text x="208.7" y="257.4">J35</text>
<text x="33.4" y="260.1">J36</text>
<text x="33.4" y="278.5">GPIO 7&amp;8</text>
<text x="208.7" y="278.5">RS232 2</text>
</g>
<g font-size="2.3" fill="#800000">
<text x="52.1" y="25.5">+24V_IN</text>
<text x="53.7" y="43.9">GND</text>
<text x="135.4" y="59.7">GND</text>
<text x="53.7" y="83.5">GND</text>
<text x="135.4" y="80.8">GND</text>
<text x="53.7" y="128.3">GND</text>
<text x="53.7" y="157.3">GND</text>
<text x="135.4" y="159.9">GND</text>
<text x="227.7" y="183.6">GND</text>
<text x="135.4" y="188.9">GND</text>
<text x="52.4" y="194.1">GND</text>
<text x="227.7" y="207.3">GND</text>
<text x="135.4" y="217.9">GND</text>
<text x="52.4" y="223.1">GND</text>
<text x="346.3" y="233.7">GND</text>
<text x="135.4" y="246.9">GND</text>
<text x="52.4" y="252.1">GND</text>
<text x="52.4" y="281.1">GND</text>
</g>
<g font-size="1.9" fill="#800000">
<text x="142.2" y="46.7">AOUT_0</text>
<text x="352.2" y="57.2">MOT_A_1</text>
<text x="352.2" y="59.9">MOT_B_1</text>
<text x="55.8" y="70.4">HEATER_PWR</text>
<text x="142.4" y="67.7">AOUT_1</text>
<text x="352" y="73">MOT_A_2</text>
<text x="352" y="75.6">MOT_B_2</text>
<text x="352" y="88.8">MOT_A_3</text>
<text x="352" y="91.5">MOT_B_3</text>
<text x="52" y="104.6">+24V_AUX</text>
<text x="352" y="104.6">MOT_A_4</text>
<text x="352" y="107.3">MOT_B_4</text>
<text x="59.9" y="112.6">DRAIN_0</text>
<text x="60.2" y="115.2">DRAIN_1</text>
<text x="230.4" y="123.1">I2C_ISO_VCC</text>
<text x="230.4" y="125.7">I2C_ISO_SDA</text>
<text x="230.3" y="131">I2C_ISO_GND</text>
<text x="230.7" y="128.4">I2C_ISO_SCL</text>
<text x="52" y="133.6">+24V_AUX</text>
<text x="60" y="141.6">DRAIN_2</text>
<text x="59.9" y="144.2">DRAIN_3</text>
<text x="143.9" y="144.2">AIN_0</text>
<text x="144.1" y="149.4">AIN_1</text>
<text x="232.3" y="167.9">RS485_A_1</text>
<text x="143.9" y="173.2">AIN_2</text>
<text x="232.3" y="173.2">RS485_B_1</text>
<text x="59.6" y="178.4">GPIO_0</text>
<text x="143.8" y="178.4">AIN_3</text>
<text x="59.8" y="183.7">GPIO_1</text>
<text x="349.2" y="183.7">STP_MOT_A1</text>
<text x="232.1" y="191.6">RS485_A_2</text>
<text x="349" y="186.4">STP_MOT_A2</text>
<text x="349" y="191.6">STP_MOT_B2</text>
<text x="349.2" y="189">STP_MOT_B1</text>
<text x="232.1" y="196.9">RS485_B_2</text>
<text x="143.9" y="202.2">AIN_4</text>
<text x="59.6" y="207.4">GPIO_2</text>
<text x="143.8" y="207.4">AIN_5</text>
<text x="59.6" y="212.7">GPIO_3</text>
<text x="350" y="215.3">STP_ENC_A</text>
<text x="350" y="220.6">STP_ENC_N</text>
<text x="350.1" y="218">STP_ENC_B</text>
<text x="143.8" y="231.1">AIN_6</text>
<text x="59.6" y="236.4">GPIO_4</text>
<text x="143.8" y="236.4">AIN_7</text>
<text x="229.3" y="236.4">RS232_ISO_VCC_1</text>
<text x="230.4" y="239.1">RS232_ISO_RX_1</text>
<text x="59.6" y="241.7">GPIO_5</text>
<text x="229.1" y="244.3">RS232_ISO_GND_1</text>
<text x="230.5" y="241.7">RS232_ISO_TX_1</text>
<text x="227.8" y="262.8">RS232_ISO_VCC_2</text>
<text x="59.6" y="265.4">GPIO_6</text>
<text x="228.9" y="265.4">RS232_ISO_RX_2</text>
<text x="229" y="268.1">RS232_ISO_TX_2</text>
<text x="59.6" y="270.7">GPIO_7</text>
<text x="227.6" y="270.7">RS232_ISO_GND_2</text>
</g>
<g font-size="1.9" fill="#073763">
<text x="354.9" y="276">Scion</text>
<text x="354.9" y="278.6">49 Sala St</text>
<text x="354.9" y="281.2">Whakarewarewa</text>
<text x="354.9" y="283.8">Rotorua</text>
<text x="354.9" y="286.5">New Zealand 3010</text>
</g>
<g font-size="1.4" fill="#800000">
<text x="237" y="28.3">B+_P1</text>
<text x="237" y="30.9">S+_P1</text>
<text x="237.3" y="33.6">S-_P1</text>
<text x="237.3" y="36.2">B-_P1</text>
<text x="236.9" y="54.7">B+_P2</text>
<text x="236.9" y="57.3">S+_P2</text>
<text x="237.2" y="59.9">S-_P2</text>
<text x="237.2" y="62.6">B-_P2</text>
<text x="236.9" y="81">B+_P3</text>
<text x="236.9" y="83.7">S+_P3</text>
<text x="237.2" y="88.9">B-_P3</text>
<text x="237.2" y="86.3">S-_P3</text>
</g>
</svg>
